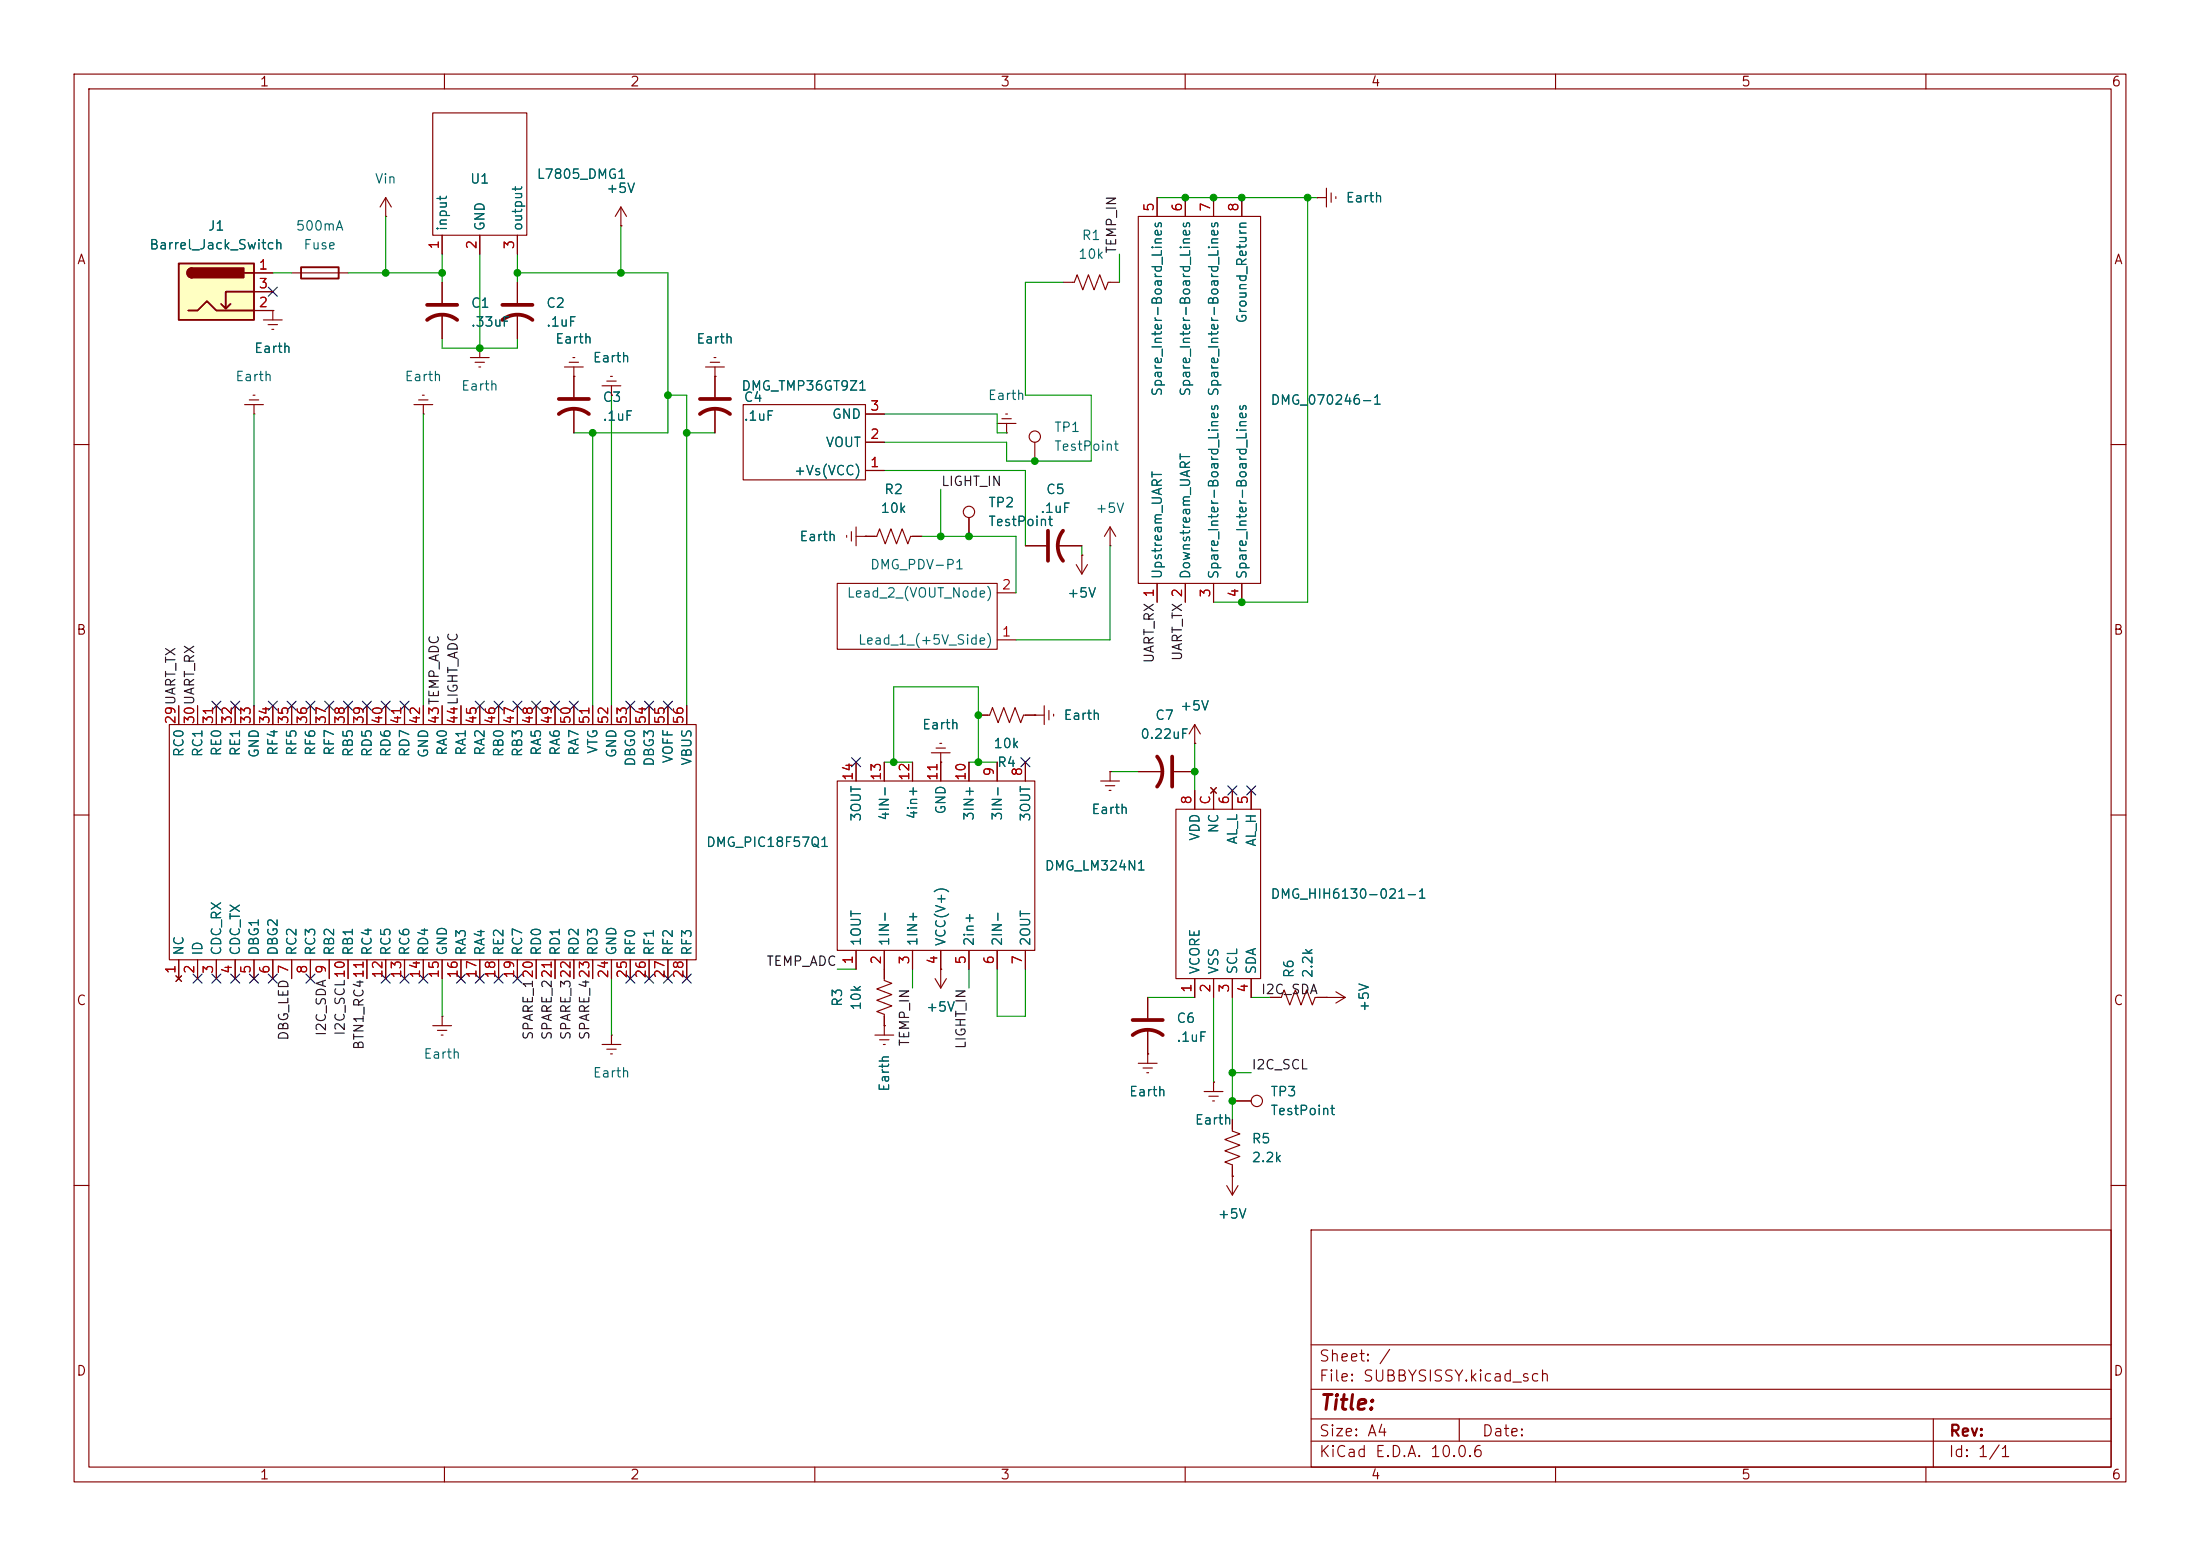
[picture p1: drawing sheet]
<svg xmlns="http://www.w3.org/2000/svg" width="297mm" height="210mm" viewBox="0 0 297 210" stroke-linecap="round" stroke-linejoin="round" font-family="sans-serif">
<g fill="none" stroke="#840000" stroke-width=".15">
<path d="M10 10h277v190h-277zM12 12h273v186h-273zM58.4 15.2h12.7v16.6h-12.7zM60 10v2M110 10v2M160 10v2M210 10v2M260 10v2M39.4 36.8h7.6M52.1 29.2h.1M52.1 26.7l-.8 1.2M52.1 26.7l.7 1.2"/>
<path d="M52.1 26.7v2.5M59.7 31.8v2.5M59.7 38.1v2.8M64.8 31.8v2.5M69.8 31.8v2.5M69.8 38.1v2.8M83.8 30.5h.1M83.8 27.9l-.7 1.3M83.8 27.9l.8 1.3M83.8 27.9v2.6M35.6 43.2h2.5M36.2 43.8h1.3"/>
<path d="M36.7 44.5h.3M36.8 41.9h.1M36.8 41.9v1.3M59.7 42.4v3.3M69.8 42.4v3.3M76.2 49.5h2.5M76.8 48.9h1.3M77.3 48.3h.3M77.5 50.8h.1M77.5 49.5v4.1M77.5 55.1v3.3M81.3 52.1h2.5"/>
<path d="M81.9 51.4h1.3M82.4 50.8h.3M82.5 53.3h.1M82.5 52.1v1.2M96.5 50.8v2.8M96.5 55.1v3.3M100.3 54.6h16.5v10.2h-16.5zM116.8 55.9h2.6M116.8 59.7h2.6M134.6 57.2h2.6M135.3 56.5h1.2M135.8 55.9h.2"/>
<path d="M135.9 58.4h.1M135.9 57.2v1.2M139.7 59.7v2.5M10 60h2M114.3 72.3v.2M114.9 71.8v1.2M115.6 72.4h1.2M115.6 71.1v2.6M116.8 72.4h.1M116.8 63.5h2.6M285 60h2M139.7 96.5h.1"/>
<path d="M139.7 96.5h1.3M141 95.3v2.5M141.6 95.9v1.3M142.2 96.4v.2M10 110h2M285 110h2M82.5 139.7h.1M82.5 139.7v1.3M81.3 141h2.5M81.9 141.6h1.3M82.4 142.2h.3M10 160h2"/>
<path d="M177 166h108v32h-108zM285 160h2M60 198v2M110 198v2M160 198v2M177 194.5h108M177 191.5h108M177 187.5h108M177 181.5h108M197 191.5v3M210 198v2M260 198v2"/>
<path d="M261 191.5v6.5"/>
<circle cx="139.7" cy="58.9" r=".76"/>
</g>
<path d="M57.7 43.2a3.3 3.3 0 0 1 4 0M57.7 41.1h4M67.8 43.2a3.3 3.3 0 0 1 4.1 0M67.8 41.1h4.1M75.4 55.9a3.3 3.3 0 0 1 4.1 0M75.4 53.8h4.1M94.5 55.9a3.3 3.3 0 0 1 4.1 0M94.5 53.8h4.1" fill="none" stroke="#840000" stroke-width=".51"/>
<path d="M40.6 36.1h5.1v1.5h-5.1z" fill="none" stroke="#840000" stroke-width=".25"/>
<path d="M24.1 35.6h10.2v7.6h-10.2z" fill="#ffffc2"/>
<path d="M24.1 35.6h10.2v7.6h-10.2zM25.9 36.2a.64 .64 0 0 0-.6 .6 .64 .64 0 0 0 .6 .7M33 36.8h1.3M34.3 39.4h-3.8v2.3l-.7-.7M25.4 41.9h1.3l1.2-1.3 1.3 1.3h5.1M31.1 41l-.6 .7" fill="none" stroke="#840000" stroke-width=".25"/>
<g fill="#840000" stroke="#840000" stroke-width=".25">
<path d="M25.5 36.4l.4-.2v1.3a.63 .63 0 0 1-.6-.4 .63 .63 0 0 1 .2-.7z"/>
<path d="M25.9 36.2h7v1.3h-7z"/>
</g>
<g fill="none" stroke="#840000" stroke-width=".15">
<path d="M34.3 36.8h2.5M34.3 39.4h2.5M59.7 31.8v2.5M59.7 38.1v2.8M64.8 31.8v2.5M69.8 31.8v2.5M69.8 38.1v2.8M83.8 30.5h.1M143.5 38.1h1.5l.4-1 .8 2 .7-2 .8 2 .8-2 .7 2 .4-1h1.5M153.7 29.2h16.5v49.5h-16.5zM156.2 26.7v2.5M160 26.7v2.5"/>
<path d="M163.8 26.7v2.5M167.6 26.7v2.5M177.8 26.7h.1M177.8 26.7h1.3M179.1 25.4v2.5M179.7 26v1.3M180.3 26.5v.3M33 54.6h2.6M33.7 54h1.2M34.2 53.3h.2M34.3 55.9h.1M34.3 41.9h2.5"/>
<path d="M34.3 54.6v1.3M36.8 41.9h.1M55.9 54.6h2.5M56.5 54h1.3M57 53.3h.3M57.1 55.9h.1M57.1 54.6v1.3M59.7 42.4v3.3M63.5 48.3h2.5M64.1 48.9h1.3M64.6 49.5h.3M64.8 47h.1"/>
<path d="M64.8 47v1.3M69.8 42.4v3.3M77.5 50.8h.1M77.5 50.8v2.8M77.5 55.1v3.3M82.5 53.3h.1M95.2 49.5h2.6M95.9 48.9h1.3M96.4 48.3h.2M96.5 50.8h.1M96.5 49.5v4.1M96.5 55.1v3.3"/>
<path d="M116.8 59.7h2.6M116.8 55.9h2.6M113 78.7h21.6v8.9h-21.6zM116.8 72.4h1.6l.3-1 .8 2 .8-2 .7 2 .8-2 .8 2 .3-1h1.6M116.8 72.4h.1M116.8 63.5h2.6M130.8 69.9v2.5M138.4 73.7h2.8M142.7 73.7h3.3M145.3 76.2l.7 1.3M146 74.9h.1M146 74.9v2.6"/>
<path d="M146.8 76.2l-.8 1.3M149.9 73.7h.1M149.9 71.1v2.6M149.9 71.1l-.8 1.3M149.9 71.1l.7 1.3M156.2 78.7v2.6M160 78.7v2.6M163.8 78.7v2.6M167.6 78.7v2.6M22.9 97.8h71.1v31.7h-71.1zM24.1 95.3v2.5M26.7 95.3v2.5"/>
<path d="M29.2 95.3v2.5M31.7 95.3v2.5M34.3 95.3v2.5M36.8 95.3v2.5M39.4 95.3v2.5M41.9 95.3v2.5M44.4 95.3v2.5M47 95.3v2.5M49.5 95.3v2.5M52.1 95.3v2.5M54.6 95.3v2.5M57.1 95.3v2.5"/>
<path d="M59.7 95.3v2.5M62.2 95.3v2.5M64.8 95.3v2.5M67.3 95.3v2.5M69.8 95.3v2.5M72.4 95.3v2.5M74.9 95.3v2.5M77.5 95.3v2.5M80 95.3v2.5M82.5 95.3v2.5M85.1 95.3v2.5M87.6 95.3v2.5"/>
<path d="M90.2 95.3v2.5M92.7 95.3v2.5M132.1 96.5h1.5l.4-1 .7 2 .8-2 .8 2 .7-2 .8 2 .4-1h1.5M134.6 86.4h2.6M134.6 80h2.6M139.7 96.5h.1M161.3 97.8l-.8 1.3M161.3 97.8l.8 1.3M161.3 97.8v2.5M113 105.4h26.7v22.9h-26.7zM115.6 102.9v2.5M119.4 102.9v2.5"/>
<path d="M123.2 102.9v2.5M125.7 101.6h2.6M126.4 101h1.2M126.9 100.3h.2M127 102.9h.1M127 101.6v3.8M130.8 102.9v2.5M134.6 102.9v2.5M138.4 102.9v2.5M148.6 105.4h2.5M149.2 106h1.3M149.7 106.7h.3"/>
<path d="M149.9 104.1h.1M149.9 104.1v1.3M153.7 104.1h3.3M158.5 104.1h2.8M158.7 109.2h11.5v22.9h-11.5zM161.3 100.3h.1M161.3 106.7v2.5M163.4 106.3l.8 .8M163.8 106.7v2.5M164.2 106.3l-.8 .8M166.4 106.7v2.5M168.9 106.7v2.5"/>
<path d="M23.7 131.7l.8 .8M24.1 129.5v2.6M24.5 131.7l-.8 .8M26.7 129.5v2.6M29.2 129.5v2.6M31.7 129.5v2.6M34.3 129.5v2.6M36.8 129.5v2.6M39.4 129.5v2.6M41.9 129.5v2.6M44.4 129.5v2.6M47 129.5v2.6"/>
<path d="M49.5 129.5v2.6M52.1 129.5v2.6M54.6 129.5v2.6M57.1 129.5v2.6M58.4 138.4h2.6M59.1 139.1h1.2M59.6 139.7h.2M59.7 137.2h.1M59.7 129.5v2.6M59.7 137.2v1.2M62.2 129.5v2.6M64.8 129.5v2.6"/>
<path d="M67.3 129.5v2.6M69.8 129.5v2.6M72.4 129.5v2.6M74.9 129.5v2.6M77.5 129.5v2.6M80 129.5v2.6M82.5 129.5v2.6M85.1 129.5v2.6M87.6 129.5v2.6M90.2 129.5v2.6M92.7 129.5v2.6M115.6 128.3v2.5"/>
<path d="M118.1 139.7h2.5M119.4 138.4h.1M119.4 128.3v4l1 .4-2 .8 2 .7-2 .8 2 .8-2 .7 1 .4v2.8M123.2 128.3v2.5M126.2 132.1l.8 1.3M127 130.8h.1M127 128.3v5.1M127.8 132.1l-.8 1.3M130.8 128.3v2.5M134.6 128.3v2.5M138.4 128.3v2.5M154.9 134.6v2.8"/>
<path d="M154.9 138.9v4.6M161.3 132.1v2.5M163.8 132.1v2.5M166.4 132.1v2.5M168.9 132.1v2.5M171.4 134.6h1.6l.4-1 .7 2 .8-2 .7 2 .8-2 .8 2 .3-1h4.1M179.1 134.6h.1M180.3 133.9l1.3 .7M181.6 134.6l-1.3 .8M118.7 140.3h1.3M119.3 141h.2M153.7 143.5h2.5"/>
<path d="M154.3 144.1h1.3M154.8 144.8h.3M154.9 142.2h.1M162.6 147.3h2.5M163.2 148h1.3M163.7 148.6h.3M163.8 146.1h.1M163.8 146.1v1.2M166.4 158.8h.1M166.4 151.1v1.6l1 .3-2 .8 2 .8-2 .7 2 .8-2 .7 1 .4v4.1M166.4 148.6h2.5M165.6 160l.8 1.3"/>
<path d="M167.1 160l-.7 1.3"/>
<circle cx="130.8" cy="69.1" r=".76"/>
<circle cx="169.7" cy="148.6" r=".76"/>
</g>
<path d="M141.5 71.6v4.1M143.5 71.6a3.3 3.3 0 0 0 0 4.1M156.2 102.1a3.3 3.3 0 0 1 0 4.1M158.2 102.1v4.1M152.9 139.7a3.3 3.3 0 0 1 4.1 0M152.9 137.7h4.1" fill="none" stroke="#840000" stroke-width=".51"/>
<g fill="none" stroke="#009600" stroke-width=".15">
<path d="M36.8 36.8h2.6M47 36.8h12.7M52.1 29.2v7.6M59.7 34.3v3.8M64.8 34.3v12.7M69.8 36.8h20.4v21.6h-12.7M69.8 34.3v3.8M83.8 30.5v6.3M143.5 38.1h-5.1v15.2h8.9v8.9h-11.4v-2.5h-16.5M151.1 34.3v3.8M156.2 26.7h21.6M176.5 26.7v54.6h-12.7"/>
<path d="M34.3 55.9v39.4M57.1 55.9v39.4M59.7 45.7v1.3h10.1v-1.3M80 58.4v36.9M82.5 53.3v42M90.2 53.3h2.5v42M92.7 58.4h3.8M119.4 55.9h15.2v2.5h1.3M119.4 63.5h19v10.2M124.5 72.4h12.7v7.6M127 66v6.4M146 73.7v1.2"/>
<path d="M149.9 73.7v12.7h-12.7M119.4 102.9h3.8M120.6 102.9v-10.2h11.5v10.2M130.8 102.9h3.8M149.9 104.1h3.8M161.3 100.3v6.4M59.7 132.1v5.1M82.5 132.1v7.6M113 130.8h2.6M123.2 130.8v2.6M130.8 130.8v2.6M134.6 130.8v6.4h3.8v-6.4"/>
<path d="M154.9 134.6h6.4M163.8 134.6v11.5M166.4 134.6v16.5M168.9 134.6h2.5M166.4 144.8h2.5"/>
</g>
<g fill="none" stroke="#000084" stroke-width=".15">
<path d="M36.2 38.8l1.2 1.2M37.4 38.8l-1.2 1.2M28.6 94.6l1.2 1.3M29.8 94.6l-1.2 1.3M31.1 94.6l1.3 1.3M32.4 94.6l-1.3 1.3M36.2 94.6l1.2 1.3M37.4 94.6l-1.2 1.3M38.8 94.6l1.2 1.3M40 94.6l-1.2 1.3M41.3 94.6l1.2 1.3M42.5 94.6l-1.2 1.3"/>
<path d="M43.8 94.6l1.3 1.3M45.1 94.6l-1.3 1.3M46.4 94.6l1.2 1.3M47.6 94.6l-1.2 1.3M48.9 94.6l1.2 1.3M50.1 94.6l-1.2 1.3M51.5 94.6l1.2 1.3M52.7 94.6l-1.2 1.3M54 94.6l1.2 1.3M55.2 94.6l-1.2 1.3M64.2 94.6l1.2 1.3M65.4 94.6l-1.2 1.3"/>
<path d="M66.7 94.6l1.2 1.3M67.9 94.6l-1.2 1.3M69.2 94.6l1.3 1.3M70.5 94.6l-1.3 1.3M71.8 94.6l1.2 1.3M73 94.6l-1.2 1.3M74.3 94.6l1.2 1.3M75.5 94.6l-1.2 1.3M76.9 94.6l1.2 1.3M78.1 94.6l-1.2 1.3M84.5 94.6l1.2 1.3M85.7 94.6l-1.2 1.3"/>
<path d="M87 94.6l1.2 1.3M88.2 94.6l-1.2 1.3M89.6 94.6l1.2 1.3M90.8 94.6l-1.2 1.3M115 102.3l1.2 1.2M116.2 102.3l-1.2 1.2M137.8 102.3l1.2 1.2M139 102.3l-1.2 1.2M165.8 106.1l1.2 1.2M167 106.1l-1.2 1.2M168.3 106.1l1.2 1.2M169.5 106.1l-1.2 1.2"/>
<path d="M26.1 131.5l1.2 1.2M27.3 131.5l-1.2 1.2M28.6 131.5l1.2 1.2M29.8 131.5l-1.2 1.2M31.1 131.5l1.3 1.2M32.4 131.5l-1.3 1.2M33.7 131.5l1.2 1.2M34.9 131.5l-1.2 1.2M36.2 131.5l1.2 1.2M37.4 131.5l-1.2 1.2M41.3 131.5l1.2 1.2M42.5 131.5l-1.2 1.2"/>
<path d="M51.5 131.5l1.2 1.2M52.7 131.5l-1.2 1.2M54 131.5l1.2 1.2M55.2 131.5l-1.2 1.2M56.5 131.5l1.3 1.2M57.8 131.5l-1.3 1.2M61.6 131.5l1.2 1.2M62.8 131.5l-1.2 1.2M64.2 131.5l1.2 1.2M65.4 131.5l-1.2 1.2M66.7 131.5l1.2 1.2M67.9 131.5l-1.2 1.2"/>
<path d="M69.2 131.5l1.3 1.2M70.5 131.5l-1.3 1.2M84.5 131.5l1.2 1.2M85.7 131.5l-1.2 1.2M87 131.5l1.2 1.2M88.2 131.5l-1.2 1.2M89.6 131.5l1.2 1.2M90.8 131.5l-1.2 1.2M92.1 131.5l1.2 1.2M93.3 131.5l-1.2 1.2"/>
</g>
<g fill="#009600" stroke="#009600" stroke-width=".14">
<circle cx="59.7" cy="36.8" r=".46"/>
<circle cx="52.1" cy="36.8" r=".46"/>
<circle cx="69.8" cy="36.8" r=".46"/>
<circle cx="83.8" cy="36.8" r=".46"/>
<circle cx="64.8" cy="47" r=".46"/>
<circle cx="80" cy="58.4" r=".46"/>
<circle cx="92.7" cy="58.4" r=".46"/>
<circle cx="90.2" cy="53.3" r=".46"/>
<circle cx="139.7" cy="62.2" r=".46"/>
<circle cx="160" cy="26.7" r=".46"/>
<circle cx="167.6" cy="81.3" r=".46"/>
<circle cx="163.8" cy="26.7" r=".46"/>
<circle cx="167.6" cy="26.7" r=".46"/>
<circle cx="176.5" cy="26.7" r=".46"/>
<circle cx="120.6" cy="102.9" r=".46"/>
<circle cx="132.1" cy="96.5" r=".46"/>
<circle cx="132.1" cy="102.9" r=".46"/>
<circle cx="161.3" cy="104.1" r=".46"/>
<circle cx="127" cy="72.4" r=".46"/>
<circle cx="130.8" cy="72.4" r=".46"/>
<circle cx="166.4" cy="148.6" r=".46"/>
<circle cx="166.4" cy="144.8" r=".46"/>
</g>
<text font-size="2" fill="#840000" x="178" y="190.8">Title:</text>
<g font-size="1.5" fill="#840000">
<text x="178" y="184.1">Sheet: /</text>
<text x="178" y="186.8">File: SUBBYSISSY.kicad_sch</text>
<text x="178" y="197">KiCad E.D.A. 10.0.6</text>
<text x="178" y="194.2">Size: A4</text>
<text x="200" y="194.2">Date:</text>
<text x="263" y="197">Id: 1/1</text>
<text x="263" y="194.2">Rev:</text>
</g>
<g font-size="1.3" fill="#840000">
<text x="35" y="12">1</text>
<text x="85" y="12">2</text>
<text x="135" y="12">3</text>
<text x="185" y="12">4</text>
<text x="235" y="12">5</text>
<text x="285" y="12">6</text>
<text x="10.3" y="36">A</text>
<text x="285.3" y="36">A</text>
<text x="10.2" y="86">B</text>
<text x="285.2" y="86">B</text>
<text x="10.2" y="136">C</text>
<text x="285.2" y="136">C</text>
<text x="10.2" y="186">D</text>
<text x="285.2" y="186">D</text>
<text x="35" y="200">1</text>
<text x="85" y="200">2</text>
<text x="135" y="200">3</text>
<text x="185" y="200">4</text>
<text x="235" y="200">5</text>
<text x="285" y="200">6</text>
</g>
<g font-size="1.3" fill="#006464">
<text x="50.5" y="25.1">Vin</text>
<text x="63.4" y="25.1">U1</text>
<text x="72.4" y="24.5">L7805_DMG1</text>
<text x="81.8" y="26.4">+5V</text>
<text x="181.6" y="27.6">Earth</text>
<text x="20.1" y="34">Barrel_Jack_Switch</text>
<text x="28" y="31.4">J1</text>
<text x="39.8" y="31.4">500mA</text>
<text x="40.9" y="34">Fuse</text>
<text x="60.7" y="31.3" transform="rotate(-90 60.7 31.3)">input</text>
<text x="65.7" y="31.3" transform="rotate(-90 65.7 31.3)">GND</text>
<text x="70.8" y="31.3" transform="rotate(-90 70.8 31.3)">output</text>
<text x="145.5" y="35.3">10k</text>
<text x="146" y="32.7">R1</text>
<text x="63.5" y="41.9">C1</text>
<text x="73.6" y="41.9">C2</text>
<text x="34.2" y="48">Earth</text>
<text x="63.5" y="44.4">.33uF</text>
<text x="73.6" y="44.4">.1uF</text>
<text x="74.9" y="46.7">Earth</text>
<text x="93.9" y="46.7">Earth</text>
<text x="168.6" y="43.7" transform="rotate(-90 168.6 43.7)">Ground_Return</text>
<text x="31.7" y="51.8">Earth</text>
<text x="54.5" y="51.8">Earth</text>
<text x="62.2" y="53">Earth</text>
<text x="79.9" y="49.2">Earth</text>
<text x="100" y="53">DMG_TMP36GT9Z1</text>
<text x="157.2" y="53.6" transform="rotate(-90 157.2 53.6)">Spare_Inter-Board_Lines</text>
<text x="161" y="53.6" transform="rotate(-90 161 53.6)">Spare_Inter-Board_Lines</text>
<text x="81.3" y="54.6">C3</text>
<text x="81.3" y="57.1">.1uF</text>
<text x="100.3" y="54.6">C4</text>
<text x="100.3" y="57.1">.1uF</text>
<text x="112.2" y="56.8">GND</text>
<text x="133.3" y="54.3">Earth</text>
<text x="142.2" y="58.6">TP1</text>
<text x="171.4" y="54.9">DMG_070246-1</text>
<text x="107.1" y="64.5">+Vs(VCC)</text>
<text x="111.4" y="60.7">VOUT</text>
<text x="142.2" y="61.2">TestPoint</text>
<text x="118.8" y="69.5">10k</text>
<text x="119.3" y="67">R2</text>
<text x="133.3" y="68.8">TP2</text>
<text x="133.3" y="71.3">TestPoint</text>
<text x="140.3" y="69.5">.1uF</text>
<text x="141.1" y="67">C5</text>
<text x="147.8" y="69.5">+5V</text>
<text x="107.8" y="73.4">Earth</text>
<text x="117.4" y="77.2">DMG_PDV-P1</text>
<text x="114.2" y="81">Lead_2_(VOUT_Node)</text>
<text x="144" y="81">+5V</text>
<text x="157.2" y="78.3" transform="rotate(-90 157.2 78.3)">Upstream_UART</text>
<text x="161" y="78.3" transform="rotate(-90 161 78.3)">Downstream_UART</text>
<text x="164.8" y="78.3" transform="rotate(-90 164.8 78.3)">Spare_Inter-Board_Lines Spare_Inter-Board_Lines</text>
<text x="168.6" y="78.3" transform="rotate(-90 168.6 78.3)">Spare_Inter-Board_Lines</text>
<text x="115.7" y="87.3">Lead_1_(+5V_Side)</text>
<text x="81" y="101.9" transform="rotate(-90 81 101.9)">VTG</text>
<text x="124.4" y="98.8">Earth</text>
<text x="134" y="101.3">10k</text>
<text x="143.5" y="97.5">Earth</text>
<text x="153.9" y="100">0.22uF</text>
<text x="155.9" y="97.5">C7</text>
<text x="159.2" y="96.2">+5V</text>
<text x="25.1" y="102.3" transform="rotate(-90 25.1 102.3)">RC0</text>
<text x="27.6" y="102.3" transform="rotate(-90 27.6 102.3)">RC1</text>
<text x="30.2" y="102.2" transform="rotate(-90 30.2 102.2)">RE0</text>
<text x="32.7" y="102.2" transform="rotate(-90 32.7 102.2)">RE1</text>
<text x="35.3" y="102.4" transform="rotate(-90 35.3 102.4)">GND</text>
<text x="37.8" y="102.1" transform="rotate(-90 37.8 102.1)">RF4</text>
<text x="40.3" y="102.1" transform="rotate(-90 40.3 102.1)">RF5</text>
<text x="42.9" y="102.1" transform="rotate(-90 42.9 102.1)">RF6</text>
<text x="45.4" y="102.1" transform="rotate(-90 45.4 102.1)">RF7</text>
<text x="48" y="102.3" transform="rotate(-90 48 102.3)">RB5</text>
<text x="50.5" y="102.3" transform="rotate(-90 50.5 102.3)">RD5</text>
<text x="53" y="102.3" transform="rotate(-90 53 102.3)">RD6</text>
<text x="55.6" y="102.3" transform="rotate(-90 55.6 102.3)">RD7</text>
<text x="58.1" y="102.4" transform="rotate(-90 58.1 102.4)">GND</text>
<text x="60.7" y="102.1" transform="rotate(-90 60.7 102.1)">RA0</text>
<text x="63.2" y="102.1" transform="rotate(-90 63.2 102.1)">RA1</text>
<text x="65.7" y="102.1" transform="rotate(-90 65.7 102.1)">RA2</text>
<text x="68.3" y="102.3" transform="rotate(-90 68.3 102.3)">RB0</text>
<text x="70.8" y="102.3" transform="rotate(-90 70.8 102.3)">RB3</text>
<text x="73.4" y="102.1" transform="rotate(-90 73.4 102.1)">RA5</text>
<text x="75.9" y="102.1" transform="rotate(-90 75.9 102.1)">RA6</text>
<text x="78.4" y="102.1" transform="rotate(-90 78.4 102.1)">RA7</text>
<text x="83.5" y="102.4" transform="rotate(-90 83.5 102.4)">GND</text>
<text x="86.1" y="103.5" transform="rotate(-90 86.1 103.5)">DBG0</text>
<text x="88.6" y="103.5" transform="rotate(-90 88.6 103.5)">DBG3</text>
<text x="91.1" y="103.1" transform="rotate(-90 91.1 103.1)">VOFF</text>
<text x="93.7" y="103.4" transform="rotate(-90 93.7 103.4)">VBUS</text>
<text x="134.5" y="103.8">R4</text>
<text x="116.5" y="111" transform="rotate(-90 116.5 111)">3OUT</text>
<text x="120.3" y="110.9" transform="rotate(-90 120.3 110.9)">4IN-</text>
<text x="124.2" y="110.7" transform="rotate(-90 124.2 110.7)">4in+</text>
<text x="128" y="110" transform="rotate(-90 128 110)">GND</text>
<text x="131.8" y="110.9" transform="rotate(-90 131.8 110.9)">3IN+</text>
<text x="135.6" y="110.9" transform="rotate(-90 135.6 110.9)">3IN-</text>
<text x="139.4" y="111" transform="rotate(-90 139.4 111)">3OUT</text>
<text x="147.3" y="110.2">Earth</text>
<text x="162.3" y="113.6" transform="rotate(-90 162.3 113.6)">VDD</text>
<text x="164.8" y="112.6" transform="rotate(-90 164.8 112.6)">NC</text>
<text x="95.2" y="114.6">DMG_PIC18F57Q1</text>
<text x="141" y="117.8">DMG_LM324N1</text>
<text x="167.3" y="114.1" transform="rotate(-90 167.3 114.1)">AL_L</text>
<text x="169.9" y="114.4" transform="rotate(-90 169.9 114.4)">AL_H</text>
<text x="171.4" y="121.6">DMG_HIH6130-021-1</text>
<text x="25.1" y="129.1" transform="rotate(-90 25.1 129.1)">NC</text>
<text x="27.6" y="129.1" transform="rotate(-90 27.6 129.1)">ID</text>
<text x="30.2" y="129.1" transform="rotate(-90 30.2 129.1)">CDC_RX</text>
<text x="32.7" y="129.1" transform="rotate(-90 32.7 129.1)">CDC_TX</text>
<text x="35.3" y="129.1" transform="rotate(-90 35.3 129.1)">DBG1</text>
<text x="37.8" y="129.1" transform="rotate(-90 37.8 129.1)">DBG2</text>
<text x="40.3" y="129.1" transform="rotate(-90 40.3 129.1)">RC2</text>
<text x="42.9" y="129.1" transform="rotate(-90 42.9 129.1)">RC3</text>
<text x="45.4" y="129.1" transform="rotate(-90 45.4 129.1)">RB2</text>
<text x="48" y="129.1" transform="rotate(-90 48 129.1)">RB1</text>
<text x="50.5" y="129.1" transform="rotate(-90 50.5 129.1)">RC4</text>
<text x="53" y="129.1" transform="rotate(-90 53 129.1)">RC5</text>
<text x="55.6" y="129.1" transform="rotate(-90 55.6 129.1)">RC6</text>
<text x="58.1" y="129.1" transform="rotate(-90 58.1 129.1)">RD4</text>
<text x="60.7" y="129.1" transform="rotate(-90 60.7 129.1)">GND</text>
<text x="63.2" y="129.1" transform="rotate(-90 63.2 129.1)">RA3</text>
<text x="65.7" y="129.1" transform="rotate(-90 65.7 129.1)">RA4</text>
<text x="68.3" y="129.1" transform="rotate(-90 68.3 129.1)">RE2</text>
<text x="70.8" y="129.1" transform="rotate(-90 70.8 129.1)">RC7</text>
<text x="73.4" y="129.1" transform="rotate(-90 73.4 129.1)">RD0</text>
<text x="75.9" y="129.1" transform="rotate(-90 75.9 129.1)">RD1</text>
<text x="78.4" y="129.1" transform="rotate(-90 78.4 129.1)">RD2</text>
<text x="81" y="129.1" transform="rotate(-90 81 129.1)">RD3</text>
<text x="83.5" y="129.1" transform="rotate(-90 83.5 129.1)">GND</text>
<text x="86.1" y="129.1" transform="rotate(-90 86.1 129.1)">RF0</text>
<text x="88.6" y="129.1" transform="rotate(-90 88.6 129.1)">RF1</text>
<text x="91.1" y="129.1" transform="rotate(-90 91.1 129.1)">RF2</text>
<text x="93.7" y="129.1" transform="rotate(-90 93.7 129.1)">RF3</text>
<text x="116.5" y="127.8" transform="rotate(-90 116.5 127.8)">1OUT</text>
<text x="120.3" y="127.8" transform="rotate(-90 120.3 127.8)">1IN-</text>
<text x="124.2" y="127.8" transform="rotate(-90 124.2 127.8)">1IN+</text>
<text x="128" y="127.8" transform="rotate(-90 128 127.8)">VCC(V+)</text>
<text x="131.8" y="127.8" transform="rotate(-90 131.8 127.8)">2in+</text>
<text x="135.6" y="127.8" transform="rotate(-90 135.6 127.8)">2IN-</text>
<text x="139.4" y="127.8" transform="rotate(-90 139.4 127.8)">2OUT</text>
<text x="162.3" y="131.6" transform="rotate(-90 162.3 131.6)">VCORE</text>
<text x="164.8" y="131.6" transform="rotate(-90 164.8 131.6)">VSS</text>
<text x="167.3" y="131.6" transform="rotate(-90 167.3 131.6)">SCL</text>
<text x="169.9" y="131.6" transform="rotate(-90 169.9 131.6)">SDA</text>
<text x="114" y="136" transform="rotate(-90 114 136)">R3</text>
<text x="116.5" y="136.5" transform="rotate(-90 116.5 136.5)">10k</text>
<text x="124.9" y="136.9">+5V</text>
<text x="175" y="132.1" transform="rotate(-90 175 132.1)">R6</text>
<text x="177.5" y="132.1" transform="rotate(-90 177.5 132.1)">2.2k</text>
<text x="185.1" y="136.7" transform="rotate(-90 185.1 136.7)">+5V</text>
<text x="57.1" y="143.2">Earth</text>
<text x="158.7" y="138.4">C6</text>
<text x="158.7" y="140.9">.1uF</text>
<text x="79.9" y="145.7">Earth</text>
<text x="120.3" y="147.4" transform="rotate(-90 120.3 147.4)">Earth</text>
<text x="152.3" y="148.3">Earth</text>
<text x="171.4" y="148.3">TP3</text>
<text x="161.2" y="152.1">Earth</text>
<text x="168.9" y="154.6">R5</text>
<text x="171.4" y="150.8">TestPoint</text>
<text x="168.9" y="157.2">2.2k</text>
<text x="164.3" y="164.8">+5V</text>
</g>
<g font-size="1.3" fill="#a90000">
<text x="156.1" y="28.7" transform="rotate(-90 156.1 28.7)">5</text>
<text x="159.9" y="28.7" transform="rotate(-90 159.9 28.7)">6</text>
<text x="163.7" y="28.7" transform="rotate(-90 163.7 28.7)">7</text>
<text x="167.5" y="28.7" transform="rotate(-90 167.5 28.7)">8</text>
<text x="59.6" y="33.8" transform="rotate(-90 59.6 33.8)">1</text>
<text x="64.6" y="33.8" transform="rotate(-90 64.6 33.8)">2</text>
<text x="69.7" y="33.8" transform="rotate(-90 69.7 33.8)">3</text>
<text x="34.8" y="36.7">1</text>
<text x="34.8" y="41.8">2</text>
<text x="34.8" y="39.2">3</text>
<text x="117.4" y="59.6">2</text>
<text x="117.4" y="55.7">3</text>
<text x="117.4" y="63.4">1</text>
<text x="135.2" y="79.9">2</text>
<text x="156.1" y="80.7" transform="rotate(-90 156.1 80.7)">1</text>
<text x="159.9" y="80.7" transform="rotate(-90 159.9 80.7)">2</text>
<text x="163.7" y="80.7" transform="rotate(-90 163.7 80.7)">3</text>
<text x="167.5" y="80.7" transform="rotate(-90 167.5 80.7)">4</text>
<text x="135.2" y="86.2">1</text>
<text x="24" y="97.9" transform="rotate(-90 24 97.9)">29UART_TX</text>
<text x="24" y="97.9" transform="rotate(-90 24 97.9)">29</text>
<text x="26.5" y="97.9" transform="rotate(-90 26.5 97.9)">30UART_RX</text>
<text x="26.5" y="97.9" transform="rotate(-90 26.5 97.9)">30</text>
<text x="29.1" y="97.9" transform="rotate(-90 29.1 97.9)">31</text>
<text x="31.6" y="97.9" transform="rotate(-90 31.6 97.9)">32</text>
<text x="34.2" y="97.9" transform="rotate(-90 34.2 97.9)">33</text>
<text x="36.7" y="97.9" transform="rotate(-90 36.7 97.9)">34</text>
<text x="39.2" y="97.9" transform="rotate(-90 39.2 97.9)">35</text>
<text x="41.8" y="97.9" transform="rotate(-90 41.8 97.9)">36</text>
<text x="44.3" y="97.9" transform="rotate(-90 44.3 97.9)">37</text>
<text x="46.9" y="97.9" transform="rotate(-90 46.9 97.9)">38</text>
<text x="49.4" y="97.9" transform="rotate(-90 49.4 97.9)">39</text>
<text x="51.9" y="97.9" transform="rotate(-90 51.9 97.9)">40</text>
<text x="54.5" y="97.9" transform="rotate(-90 54.5 97.9)">41</text>
<text x="57" y="97.9" transform="rotate(-90 57 97.9)">42</text>
<text x="59.6" y="97.9" transform="rotate(-90 59.6 97.9)">43TEMP_ADC</text>
<text x="59.6" y="97.9" transform="rotate(-90 59.6 97.9)">43</text>
<text x="62.1" y="97.9" transform="rotate(-90 62.1 97.9)">44LIGHT_ADC</text>
<text x="62.1" y="97.9" transform="rotate(-90 62.1 97.9)">44</text>
<text x="64.6" y="97.9" transform="rotate(-90 64.6 97.9)">45</text>
<text x="67.2" y="97.9" transform="rotate(-90 67.2 97.9)">46</text>
<text x="69.7" y="97.9" transform="rotate(-90 69.7 97.9)">47</text>
<text x="72.3" y="97.9" transform="rotate(-90 72.3 97.9)">48</text>
<text x="74.8" y="97.9" transform="rotate(-90 74.8 97.9)">49</text>
<text x="77.3" y="97.9" transform="rotate(-90 77.3 97.9)">50</text>
<text x="79.9" y="97.9" transform="rotate(-90 79.9 97.9)">51</text>
<text x="82.4" y="97.9" transform="rotate(-90 82.4 97.9)">52</text>
<text x="85" y="97.9" transform="rotate(-90 85 97.9)">53</text>
<text x="87.5" y="97.9" transform="rotate(-90 87.5 97.9)">54</text>
<text x="90" y="97.9" transform="rotate(-90 90 97.9)">55</text>
<text x="92.6" y="97.9" transform="rotate(-90 92.6 97.9)">56</text>
<text x="115.4" y="105.5" transform="rotate(-90 115.4 105.5)">14</text>
<text x="119.2" y="105.5" transform="rotate(-90 119.2 105.5)">13</text>
<text x="123.1" y="105.5" transform="rotate(-90 123.1 105.5)">12</text>
<text x="126.9" y="105.5" transform="rotate(-90 126.9 105.5)">11</text>
<text x="130.7" y="105.5" transform="rotate(-90 130.7 105.5)">10</text>
<text x="134.5" y="104.9" transform="rotate(-90 134.5 104.9)">9</text>
<text x="138.3" y="104.9" transform="rotate(-90 138.3 104.9)">8</text>
<text x="161.2" y="108.7" transform="rotate(-90 161.2 108.7)">8</text>
<text x="163.7" y="108.7" transform="rotate(-90 163.7 108.7)">C</text>
<text x="166.2" y="108.7" transform="rotate(-90 166.2 108.7)">6</text>
<text x="168.8" y="108.7" transform="rotate(-90 168.8 108.7)">5</text>
<text x="24" y="131.5" transform="rotate(-90 24 131.5)">1</text>
<text x="26.5" y="131.5" transform="rotate(-90 26.5 131.5)">2</text>
<text x="29.1" y="131.5" transform="rotate(-90 29.1 131.5)">3</text>
<text x="31.6" y="131.5" transform="rotate(-90 31.6 131.5)">4</text>
<text x="34.2" y="131.5" transform="rotate(-90 34.2 131.5)">5</text>
<text x="36.7" y="131.5" transform="rotate(-90 36.7 131.5)">6</text>
<text x="39.2" y="131.5" transform="rotate(-90 39.2 131.5)">7</text>
<text x="41.8" y="131.5" transform="rotate(-90 41.8 131.5)">8</text>
<text x="44.3" y="131.5" transform="rotate(-90 44.3 131.5)">9</text>
<text x="115.4" y="130.3" transform="rotate(-90 115.4 130.3)">1</text>
<text x="119.2" y="130.3" transform="rotate(-90 119.2 130.3)">2</text>
<text x="123.1" y="130.3" transform="rotate(-90 123.1 130.3)">3</text>
<text x="126.9" y="130.3" transform="rotate(-90 126.9 130.3)">4</text>
<text x="130.7" y="130.3" transform="rotate(-90 130.7 130.3)">5</text>
<text x="134.5" y="130.3" transform="rotate(-90 134.5 130.3)">6</text>
<text x="138.3" y="130.3" transform="rotate(-90 138.3 130.3)">7</text>
<text x="46.9" y="132.1" transform="rotate(-90 46.9 132.1)">10</text>
<text x="49.4" y="132.1" transform="rotate(-90 49.4 132.1)">11</text>
<text x="51.9" y="132.1" transform="rotate(-90 51.9 132.1)">12</text>
<text x="54.5" y="132.1" transform="rotate(-90 54.5 132.1)">13</text>
<text x="57" y="132.1" transform="rotate(-90 57 132.1)">14</text>
<text x="59.6" y="132.1" transform="rotate(-90 59.6 132.1)">15</text>
<text x="62.1" y="132.1" transform="rotate(-90 62.1 132.1)">16</text>
<text x="64.6" y="132.1" transform="rotate(-90 64.6 132.1)">17</text>
<text x="67.2" y="132.1" transform="rotate(-90 67.2 132.1)">18</text>
<text x="69.7" y="132.1" transform="rotate(-90 69.7 132.1)">19</text>
<text x="72.3" y="132.1" transform="rotate(-90 72.3 132.1)">20</text>
<text x="74.8" y="132.1" transform="rotate(-90 74.8 132.1)">21</text>
<text x="77.3" y="132.1" transform="rotate(-90 77.3 132.1)">22</text>
<text x="79.9" y="132.1" transform="rotate(-90 79.9 132.1)">23</text>
<text x="82.4" y="132.1" transform="rotate(-90 82.4 132.1)">24</text>
<text x="85" y="132.1" transform="rotate(-90 85 132.1)">25</text>
<text x="87.5" y="132.1" transform="rotate(-90 87.5 132.1)">26</text>
<text x="90" y="132.1" transform="rotate(-90 90 132.1)">27</text>
<text x="92.6" y="132.1" transform="rotate(-90 92.6 132.1)">28</text>
<text x="161.2" y="134.1" transform="rotate(-90 161.2 134.1)">1</text>
<text x="163.7" y="134.1" transform="rotate(-90 163.7 134.1)">2</text>
<text x="166.2" y="134.1" transform="rotate(-90 166.2 134.1)">3</text>
<text x="168.8" y="134.1" transform="rotate(-90 168.8 134.1)">4</text>
</g>
<g font-size="1.3" fill="#0f0f0f">
<text x="151" y="34.3" transform="rotate(-90 151 34.3)">TEMP_IN</text>
<text x="127" y="65.9">LIGHT_IN</text>
<text x="156.1" y="89.6" transform="rotate(-90 156.1 89.6)">UART_RX 1</text>
<text x="159.9" y="89.3" transform="rotate(-90 159.9 89.3)">UART_TX 2</text>
<text x="103.4" y="130.7">TEMP_ADC</text>
<text x="170.2" y="134.5">I2C_SDA</text>
<text x="39.2" y="140.5" transform="rotate(-90 39.2 140.5)">DBG_LED 7</text>
<text x="44.3" y="139.9" transform="rotate(-90 44.3 139.9)">I2C_SDA 9</text>
<text x="46.9" y="139.9" transform="rotate(-90 46.9 139.9)">I2C_SCL10</text>
<text x="49.4" y="141.8" transform="rotate(-90 49.4 141.8)">BTN1_RC411</text>
<text x="72.3" y="140.5" transform="rotate(-90 72.3 140.5)">SPARE_120</text>
<text x="74.8" y="140.5" transform="rotate(-90 74.8 140.5)">SPARE_221</text>
<text x="77.3" y="140.5" transform="rotate(-90 77.3 140.5)">SPARE_322</text>
<text x="79.9" y="140.5" transform="rotate(-90 79.9 140.5)">SPARE_423</text>
<text x="123.1" y="141.3" transform="rotate(-90 123.1 141.3)">TEMP_IN</text>
<text x="130.7" y="141.7" transform="rotate(-90 130.7 141.7)">LIGHT_IN</text>
<text x="168.9" y="144.7">I2C_SCL</text>
</g>
</svg>
